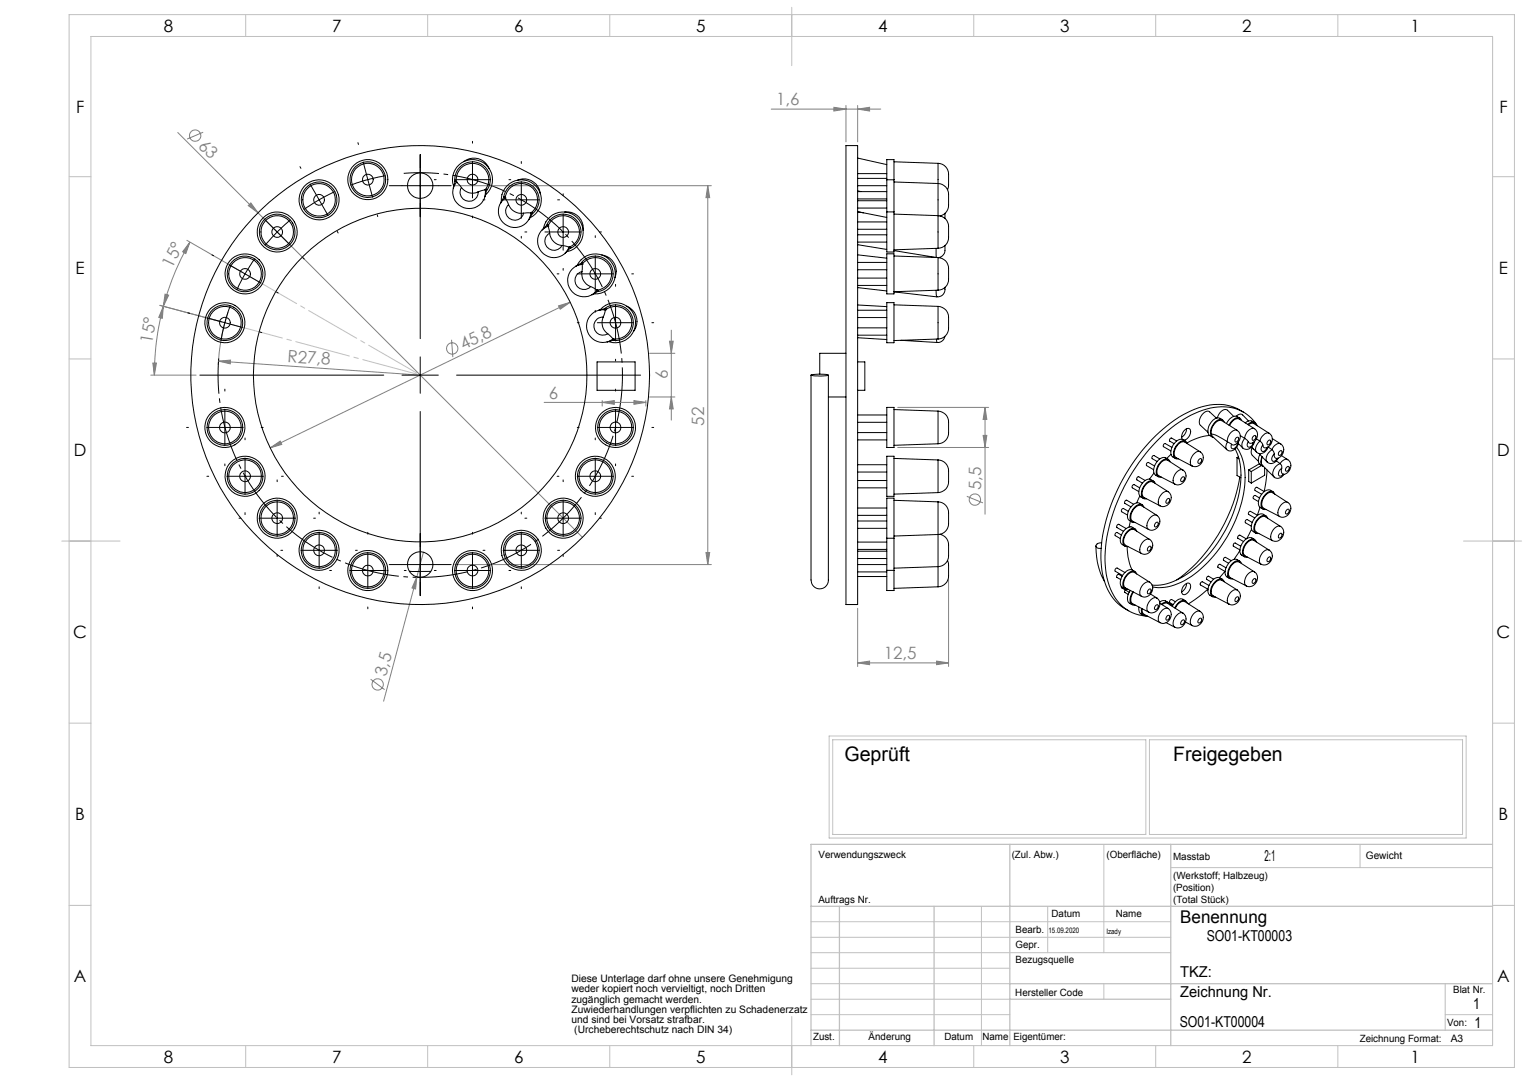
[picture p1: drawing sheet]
<svg xmlns="http://www.w3.org/2000/svg" width="420mm" height="297mm" viewBox="0 0 420 297" stroke-linecap="round" stroke-linejoin="round" font-family="sans-serif">
<g fill="none" stroke="#808080" stroke-width=".27">
<path d="M48.8 36.4l22.1 22M55.8 36.3l-4.4 1.9M211.8 29.9h30.1M229.1 29.5l3.3 .4-3.3 .6zM232.4 29v9.9M235.6 29.9l3.3-.4v1zM235.6 29v9.9M68.9 55.7l2 2.7-2.7-2zM70.9 58.4l89.1 89.1M124.9 51h70.5M194.4 51l.5 3.3h-1zM194.4 51v104"/>
<path d="M51.3 66l15.2 8.7M52.2 66.5l-1.2 3.1-.8-.5zM52.2 66.5l-1.8 3.3a70.9 70.9 0 0 0-5.5 14.3M42 99.7h1l-.6 3.3zM43.9 83.8l16.9 4.5M44.9 84.1l-.3 3.3-1-.3zM44.9 84.1l-1.4 6.2-.6 3.7-.5 9M45.3 80.7l1 .3-1.4 3.1zM60 99.1l3.3-.3v1.1zM60 99.1l55.4 3.9M62.7 85.7l-1 3-.9 4.1-.9 7.3M124 93.3l.4 4.7"/>
<path d="M153.4 84l3.2-1-2.7 1.9zM156.6 83l-82.4 39.9M178.4 97h7M183.9 93.7h1l-.5 3.3zM184.4 90.6v24.7M41.4 103h12.5M149.5 110.5h27.9M165.4 110.5l3.3-.5v1zM165.4 110v1.5M174.1 110l3.3 .5-3.3 .5zM177.4 110v1.5M178.4 109h7"/>
<path d="M184.4 109l.5 3.3h-1zM246.6 111.8h25M270.1 119.5h1l-.5 3.3zM270.6 111.8l.5 3.3h-1zM270.6 111.8v29.3M74.2 122.9l2.8-1.8 .4 .9zM246.6 122.8h25M265.6 136.2l4.4 1.8M114.5 158.3l-.3 3.4-1-.3zM116.3 151.6l-10.9 40.9M124.9 155h70.5M193.9 151.7h1l-.5 3.3z"/>
<path d="M260.6 159.1v23.8M235.6 167v15.9M101.8 186.4l3.9 2.9M235.6 182l3.3-.5v1zM235.6 182h25M257.3 181.5l3.3 .5-3.3 .5z"/>
<circle cx="53.6" cy="37.2" r="1.56"/>
<circle cx="124.2" cy="95.6" r="1.56"/>
<circle cx="267.8" cy="137.1" r="1.56"/>
<circle cx="103.7" cy="187.9" r="1.55"/>
</g>
<g fill="none" stroke="#000" stroke-width=".27">
<path d="M98.3 39.2l.2 .4M129.8 38.8v.5M68.7 56.3l.4 .3M82.4 45.8l.3 .4M85.2 50.5l2.5 4.4M87.7 54.9l-4.3 2.6M87.7 54.9l2.4 4.3M92.1 52.6l-4.4 2.3M99.8 44.5l1.2 4.8M101 49.3l-4.7 1.5M101 49.3l1.3 4.8M103.6 59l.2 .4"/>
<path d="M105.9 48.2l-4.9 1.1M106.9 51h17M115.4 42.4v50.6M119.3 49.3h.5M124.8 49.3h10M129.8 44.3v10M129.8 59.3v.5M132.7 54.9h.5M138.2 54.9h10M139.8 49.3h.5M143.2 44.3v.6M143.2 49.8v10.1"/>
<path d="M153.2 54.9h.5M154.7 53.2v.5M154.7 58.7v10M58.2 70l.5 .2M63 72.7l4.3 2.5M67.3 75.2l-2.3 4.4M67.3 75.2l4.3 2.5M70 71l-2.7 4.2M72.6 60.1l7.1 7.1M79.8 60.3a50 50 0 0 0-7 7.1M83.2 70.8l.4 .3M92.6 63.5l.3 .5"/>
<path d="M143.2 64.9v.5M144.2 63.7h.5M149.7 63.7h10M153 75.2h.5M154.7 73.7v.5M158.5 75.2h10M163.5 64.7v.5M163.5 70.2v10M164.7 63.7h.5M169.1 78.1v.5M173.5 75.2h.5M51.6 85.9l.5 .1"/>
<path d="M56.9 87.3l9.7 2.6M63.3 83.8a57.2 57.2 0 0 0-2.6 9.6M71.4 91.2l.5 .1M76 80.2l.4 .2M115.4 98v9.9M158.6 88.6h.5M163.5 85.2v.5M164.1 88.6h10M169.1 83.6v10M169.1 98.6v.5M179.1 88.6h.5M51.3 117.3h.5"/>
<path d="M54.9 103h50.5M56.8 117.3h10M61.8 106.8v.5M61.8 112.3v10M71.8 117.3h.5M110.4 103h10M115.4 113v50.5M125.4 103h50.6M158.6 117.3h.5M164.1 117.3h10M169.1 106.8v.5M169.1 112.3v10"/>
<path d="M179.1 117.3h.5M56.8 130.7h.5M61.8 127.3v.5M62.3 130.7h10M67.3 120.2v.5M67.3 125.7v10M76.1 131.7v.5M76.1 137.2v10M77.3 130.7h.5M153 130.7h.5M154.7 131.7v.5M154.7 137.2v10"/>
<path d="M158.5 130.7h10M163.5 120.2v.5M163.5 125.7v10M169.1 127.3v.5M173.5 130.7h.5M65.7 142.2h.4M67.3 140.7v.5M71.2 142.2h9.9M76.1 152.2v.5M77.2 151.1h.4M82.7 151.1h9.9M86.1 142.2h.5"/>
<path d="M87.7 140.6v.5M87.7 146v10.1M90.6 156.6h.5M96.1 156.6h9.9M97.6 151.1h.5M101 146.1v.5M101 151.6v10M106.9 155h17M111.1 156.6h.4M119.3 156.6h.5M124.8 156.6h10M129.8 146.1v.5"/>
<path d="M129.8 151.6v10M132.7 151.1h.5M138.2 151.1h10M139.8 156.6h.5M143.2 140.6v.5M143.2 146v10.1M144.2 142.2h.5M149.7 142.2h10M153.2 151.1h.5M154.7 152.2v.5M163.5 140.7v.5M164.7 142.2h.5"/>
<path d="M87.7 161.1v.5M101 166.6v.5M129.8 166.6v.5M143.2 161.1v.5"/>
</g>
<path d="M60.1 98.4a55.5 55.5 0 0 0 53.8 60.1 55.5 55.5 0 0 0 57.1-57.1 55.5 55.5 0 0 0-60.1-53.8" fill="none" stroke="#000" stroke-width=".27" stroke-dasharray="15.2 1.3 1.3 1.3" stroke-dashoffset="5.6" stroke-linecap="butt"/>
<path d="M115.4 102.9l-53.6-14.3M115.4 102.9l-48.1-27.7" fill="none" stroke="#c0c0c0" stroke-width=".27" stroke-dasharray="15.2 1.3 1.3 1.3" stroke-dashoffset="-1.1"/>
<g fill="none" stroke="#c0c0c0" stroke-width=".27">
<path d="M19 4h397v289h-397zM25 10h385v277h-385zM67.5 4v6M117.5 4v6M167.5 4v6M217.5 2v16M267.5 4v6M317.5 4v6M367.5 4v6M19 48.5h6M410 48.5h6M19 98.5h6"/>
<path d="M410 98.5h6M17 148.5h16M402 148.5h16M19 198.5h6M410 198.5h6M227.8 202h174.9v28h-174.9zM228.7 203.1h86v26h-86zM315.7 203.1h86v26h-86zM303.2 231.8v29.7M321.6 238.2h88.4M373.6 231.8v6.4M19 248.5h6"/>
<path d="M222.8 257.3h98.8M222.8 253h98.8M269.6 248.8v38.2M287.8 248.8v12.7M410 248.5h6M217.5 279v16M222.8 270h54.6M222.8 265.8h54.6M222.8 261.5h98.8M222.8 278.5h54.6M222.8 274.3h54.6M303.2 270v4.3"/>
<path d="M397 278.5h13M397 270v12.8M67.5 287v6M117.5 287v6M167.5 287v6M267.5 287v6M317.5 287v6M367.5 287v6"/>
</g>
<path d="M277.4 231.8v55.2M321.6 231.8v55.2M410 231.8h-187.2v55.2M222.8 248.8h187.2M230.6 248.8v38.2M256.6 248.8v38.2M277.4 270h132.6M277.4 274.3h44.2M222.8 282.8h187.2" fill="none" stroke="#c0c0c0" stroke-width=".35"/>
<g fill="#808080">
<path d="M68.9 55.7l2 2.7-2.7-2z"/>
<path d="M60 99.1l3.3-.3v1.1z"/>
<path d="M114.5 158.3l-.3 3.4-1-.3z"/>
<path d="M52.2 66.5l-1.2 3.1-.8-.5zM45.3 80.7l1 .3-1.4 3.1z"/>
<path d="M44.9 84.1l-.3 3.3-1-.3zM42 99.7h1l-.6 3.3z"/>
<path d="M174.1 110l3.3 .5-3.3 .5zM165.4 110.5l3.3-.5v1zM235.6 29.9l3.3-.4v1zM229.1 29.5l3.3 .4-3.3 .6z"/>
<path d="M235.6 182l3.3-.5v1zM257.3 181.5l3.3 .5-3.3 .5z"/>
<path d="M74.2 122.9l3.2-.9-.4-.9zM153.4 84l.5 .9 2.7-1.9z"/>
<path d="M193.9 151.7h1l-.5 3.3zM194.4 51l.5 3.3h-1zM270.1 119.5h1l-.5 3.3zM270.6 111.8l.5 3.3h-1z"/>
<path d="M183.9 93.7h1l-.5 3.3zM184.4 109l.5 3.3h-1z"/>
</g>
<g fill="none" stroke="#000" stroke-width=".27">
<path d="M232.4 40h3.2v125.9h-3.2zM124.6 51.5a4.5 4.5 0 0 0 3.1 5.6 4.5 4.5 0 0 0 5.5-3.2M124.6 51.5v.1M124.6 51.2a5.5 5.5 0 0 1 6.6-7.2 5.5 5.5 0 0 1 2.1 9.5M124.9 49.8a4.9 4.9 0 0 1 6.2-5.2 4.9 4.9 0 0 1 2.6 7.6M125.4 50l1.4 1.5M125.4 50h.1M125.4 50a4.5 4.5 0 0 1 5.5-5 4.5 4.5 0 0 1 2.4 7.1M125.4 50l-.3-.4-.6 2M125.4 50l-.8 1.5M126.8 51.5a3.7 3.7 0 0 0 4.5 1.2M126.8 51.5a2.48 2.48 0 0 0 1.4 3.7 2.48 2.48 0 0 0 3.1-2.5"/>
<path d="M127.4 44.3a4.5 4.5 0 0 1 6.9 1.9M133.3 52.1l-2 .6M133.3 52.1h.1M133.3 52.1l.4-.1-.5 1.9M133.3 52.1l-.1 1.8M137.6 55.6a4.5 4.5 0 0 0 1.5 6.2 4.5 4.5 0 0 0 6.2-1.6M137.7 55.3a5.5 5.5 0 0 1 8.2-5.2 5.5 5.5 0 0 1-.3 9.7M138.4 54.1a4.9 4.9 0 0 1 7.3-3.5 4.9 4.9 0 0 1 .6 8.1M138.5 54l-1 1.7 .1-.1M138.5 54l.2 .4M138.7 54.4l1 1.8M138.7 54.4h.1"/>
<path d="M138.7 54.4a4.5 4.5 0 0 1 6.7-3.4 4.5 4.5 0 0 1 .4 7.5M138.7 54.4l-1.1 1.2M139.7 56.2a3.8 3.8 0 0 0 4.1 2.3M139.7 56.2a2.49 2.49 0 0 0 .5 3.9 2.49 2.49 0 0 0 3.6-1.6M142.2 49.5a4.5 4.5 0 0 1 6.2 3.6M145.8 58.5h-2M145.8 58.5h.1M145.8 58.5h.5l-1 1.7M145.8 58.5l-.5 1.7M155.1 58.2a4.5 4.5 0 0 1 5.1 5.1M235.6 57.1h8M235.6 55.1h8"/>
<path d="M235.6 54.6h8M235.6 52.6h8M235.6 51h8M235.6 49h8M235.6 47.7h8M235.6 52.4l.9 .2M235.6 43.4l8 1.8M235.6 58.1l8 1.6M235.6 58.2l1.6 .2M243.6 58.2v11h2v-11M243.6 49.4v8.8M243.6 49.4v-5.6h2v5.6"/>
<path d="M243.6 58.2h2M243.6 49.4h2M245.6 49.4v8.8M245.6 58.8l12.1 .4M245.6 49.9l12.1 .5M245.6 44.4l12.1 .4M257.7 59.2a3.4 3.4 0 0 1 2.9 4.2 5.6 5.6 0 0 1-.8 3.8 2.94 2.94 0 0 1-2.1 1M257.7 50.4a3.3 3.3 0 0 1 2.9 4.2 4.8 4.8 0 0 1-1.3 4.2l-1.1 .5M257.7 44.8a3.3 3.3 0 0 1 2.9 4.3l-.1 2.3-.2 .7M257.7 59.2v9M257.7 50.4v8.8M257.7 44.8v5.6"/>
<path d="M259.6 58.5v1.5M149 63a4.5 4.5 0 0 0-.1 6.3 4.5 4.5 0 0 0 6.4 .1M149.3 62.7a5.5 5.5 0 0 1 9.3-2.9 5.5 5.5 0 0 1-2.9 9.3M150.2 61.7a4.9 4.9 0 0 1 8-1.5 4.9 4.9 0 0 1-1.5 8M150.5 62.1l.5 1.9M150.5 62.1h.1M150.5 62.1a4.5 4.5 0 0 1 7.4-1.6 4.5 4.5 0 0 1-1.6 7.4M150.5 62.1v-.5l-1.6 1.5M150.5 62.1l-1.5 1M151 64a3.7 3.7 0 0 0 3.3 3.4M151 64a2.48 2.48 0 0 0-.6 4 2.48 2.48 0 0 0 3.9-.6M154.3 67.4l2 .4"/>
<path d="M156.3 67.9l.5 .1-1.5 1.4M156.3 67.8l-1 1.6M156.3 67.8v.1M158.3 73.1a4.5 4.5 0 0 0-1.8 6.1 4.5 4.5 0 0 0 6.2 1.7M158.3 73.1l-.1 .1M158.5 72.9a5.5 5.5 0 0 1 9.8-.5 5.5 5.5 0 0 1-5.2 8.3M159.7 72.1a4.9 4.9 0 0 1 8.1 .6 4.9 4.9 0 0 1-3.5 7.3M159.8 74.6a3.7 3.7 0 0 0 2.4 4.1M159.8 74.6a2.48 2.48 0 0 0-1.5 3.6 2.48 2.48 0 0 0 3.9 .5M159.9 72.5l-.1 2.1M159.9 72.5h.1M159.9 72.5a4.5 4.5 0 0 1 7.5 .5 4.5 4.5 0 0 1-3.4 6.7"/>
<path d="M159.9 72.5l.1-.4-1.9 1M159.9 72.5l-1.6 .6M162.2 78.7l1.8 .9M164 79.7l.4 .2-1.7 1M164 79.6l-1.3 1.3M164 79.6v.1M165.3 70a4.5 4.5 0 0 1 3.6 6.2M235.6 78.3h8M235.6 76.3h8M235.6 74h8M235.6 72h8M235.6 66.5h8"/>
<path d="M235.6 64.4h8M235.6 62.9h8M235.6 60.9h8M235.6 67.2l8 1.3M235.6 78.9l8 1M235.6 70l8 .9M243.6 69.7h2v11h-2zM245.6 70.3l12.1 .4M245.6 68.8l11.6 1.9M257.1 68.2l.1 2.4M257.1 79.7l.3 1.7M257.7 70.7a3.4 3.4 0 0 1 2.9 4.2 5.6 5.6 0 0 1-.8 3.8 2.94 2.94 0 0 1-2.1 1"/>
<path d="M257.7 70.7v9M257.7 79.7l-12.1 .4M257.7 68.2l-12.1 .4M259.6 68.7l-.2 .9-.5 .6-1.2 .5M259.6 78.8a2.13 2.13 0 0 1-2.2 2.7l-11.8-1.4M259.6 67.3v1.4M164 99.3h10.4v7.8h-10.4zM164.4 85.2a4.5 4.5 0 0 0-2.8 6.3 4.5 4.5 0 0 0 6.8 1.5M164.9 85.1a5.5 5.5 0 0 1 9.5 2 5.5 5.5 0 0 1-7.2 6.7M165.7 87a3.7 3.7 0 0 0 1.2 4.6M165.7 87a2.48 2.48 0 0 0-2.5 3.2 2.48 2.48 0 0 0 3.7 1.4M166.2 84.6a4.9 4.9 0 0 1 7.6 2.7 4.9 4.9 0 0 1-5.3 6.1"/>
<path d="M166.3 85.1l-.6 1.9M166.3 85.1h.1M166.3 85.1a4.5 4.5 0 0 1 7.1 2.3 4.5 4.5 0 0 1-5 5.6M166.3 85.1l.1-.4-2 .5M166.3 85.1l-1.9 .1M166.9 91.6l1.5 1.4M168.4 93l.4 .3-2 .6M168.4 93h.1M172.2 84a4.5 4.5 0 0 1 1.8 7M232.4 97h-7.2v5.7M235.6 99.3h2v7.8h-2M235.6 92h8"/>
<path d="M235.6 90h8M235.6 87.2h8M235.6 85.2h8M235.6 92.7l8 .5M235.6 83.7l8 .5M243.6 83.1h2v11h-2zM245.6 83.7l12.1 .4M247.5 93.4l10 .6M257.2 93.1l.3 .9M257.7 84.1a3.3 3.3 0 0 1 2.9 4.2 4.8 4.8 0 0 1-1.3 4.2l-1.6 .6M257.7 84.1v9M257.7 93.1l-12.1 .4"/>
<path d="M259.5 92.3a1.96 1.96 0 0 1-2 1.7M222.8 103v55.1a2.67 2.67 0 0 0 2.3 3.5 2.58 2.58 0 0 0 2.4-3.3v-55.3M222.8 103l1.6-.3a5.9 5.9 0 0 1 3.1 .3l-2.5 .2zM227.5 109h4.9M235.6 115.9h8M235.6 113.9h8M235.6 118.7h8M243.6 111.8h2v11h-2zM245.6 112.4l12.1 .5M257.7 112.9a3.3 3.3 0 0 1 2.9 4.2 4.8 4.8 0 0 1-1.3 4.2l-1.6 .5M257.7 112.9v8.9M325.9 117.7a2.79 2.79 0 0 1-1.3 2.3"/>
<path d="M332.3 119.5a15.6 15.6 0 0 0-6.2 2.1M332.8 119.2a3.2 3.2 0 0 1 2.6-3.8l4.5 2.7a2.59 2.59 0 0 0-2.8 2.8v.3M332.8 119.2l1.1 .2 3.2 1.8M332.8 119.2l.1 .4 4.1 3.8a1.65 1.65 0 0 1 .2-2.1M334.2 114.8l-1.9-1.7a1.82 1.82 0 0 0-2.5 1.3 1.99 1.99 0 0 0 0 2.4l2 1.9M335.8 115.2a2.01 2.01 0 0 0-3.1 .7 3.1 3.1 0 0 0-.5 3.6l.9 .5M336.3 115.9a1.31 1.31 0 0 0-1.1-.9 1.31 1.31 0 0 0-1.3 .7 3.4 3.4 0 0 0-1 4.2l.5 .2M337.7 116.8a2.42 2.42 0 0 1 2.7-1.8l4.2 2.7M338.9 114.3l-1.7-1.7a1.83 1.83 0 0 0-2.5 1.3l-.3 .8M339.6 114.3a1.26 1.26 0 0 1 1.7-.4l1.7 1.7M339.9 118.2a2.29 2.29 0 0 1-.6 3.8M340.5 114.8a2.08 2.08 0 0 0-3.2 .8l-.4 .7"/>
<path d="M340.7 119.6l1.2 .7M341 115.4a1.2 1.2 0 0 0-.9-.8 1.2 1.2 0 0 0-1.2 .5l-1.3 1.6M341.6 113.1a13.7 13.7 0 0 0-13.4-.8 41.2 41.2 0 0 0-18.2 16.6 45.5 45.5 0 0 0-7.5 25.5 15 15 0 0 0 6.4 12.6l1.2 .7M342.7 116.5a1.32 1.32 0 0 1 1.3-.6 1.32 1.32 0 0 1 1.1 .8M342.9 116.6l.8-.4h.5l4.5 2.8M344.3 119.8l.3-.2a.61 .61 0 0 1 .4 .5 .61 .61 0 0 1-.4 .6l-.2 .1a.54 .54 0 0 1-.5-.4 .54 .54 0 0 1 .4-.6zM344.6 117.7a2.24 2.24 0 0 1 .7 2.4 2.24 2.24 0 0 1-2 1.5l-.4-.4M344.6 116a1.73 1.73 0 0 0-2.5 .1M344.6 117.7a2.36 2.36 0 0 0-2.7 2.2v.4M345.4 116.9a11.6 11.6 0 0 0-12.9-4.9 33.2 33.2 0 0 0-16.9 11.4 49.9 49.9 0 0 0-12.1 29.2 17.7 17.7 0 0 0 4.7 13.7 10.8 10.8 0 0 0 7 2.9M348.7 119a2.25 2.25 0 0 1-.6 3.8M348.7 119a2.11 2.11 0 0 0-2.5 1.7l-.2 .4"/>
<path d="M235.6 120.8h8M235.6 129.6h8M235.6 127.6h8M235.6 133.9h8M235.6 131.9h8M235.6 139.4h8M243.6 125.2h2v11h-2zM245.6 125.8l12.1 .5M245.6 137.3l12.1 .5M257.7 126.3a3.3 3.3 0 0 1 2.9 4.2 5.7 5.7 0 0 1-.8 3.8l-1 .6-1.1 .3M257.7 137.8a3.3 3.3 0 0 1 2.9 4.2 4.8 4.8 0 0 1-1.3 4.2l-1.6 .5M257.7 126.3v8.9"/>
<path d="M257.7 137.8v8.9M257.7 121.8l-12.1 .4M257.7 135.2l-12.1 .4M311.4 138.4l-1.9-1.1a.6 .6 0 0 0-.5 .9l1.7 .9M313.1 133.9l-1.6-.9a.57 .57 0 0 0-.5 .9l1.8 1M313.1 136.2l-.9 1.8M313.7 138.5a2.98 2.98 0 0 0-3.2 2.6 1.54 1.54 0 0 0 1 2.3h.3M313.7 138.5l.5 .7M313.7 138.5a2.16 2.16 0 0 0-3.3 1 2.6 2.6 0 0 0-.1 3.4l.7 .4M314.6 131.9l-1.8-1a.56 .56 0 0 0-.5 .8l1.5 .9M316.8 132a2 2 0 0 0-3.1 .8 2.78 2.78 0 0 0-.3 3.6l.7 .4M317 129.9l-1.2 1.6"/>
<path d="M317.1 127.9l-1.6-.9a.56 .56 0 0 0-.5 .2 .56 .56 0 0 0 0 .6l1.9 1.1M317.3 132.7a1.33 1.33 0 0 0-1.1-.8 1.33 1.33 0 0 0-1.3 .7 3.3 3.3 0 0 0-.9 4.1l.9 .2M318.6 126l-1.6-.9a.55 .55 0 0 0-.5 .8l1.4 .8M320.6 137.1l.3-.3a.61 .61 0 0 1 .4 .6 .61 .61 0 0 1-.4 .6l-.3 .2-.3-.3zM320.9 135a2.28 2.28 0 0 1 .5 2.8 2.28 2.28 0 0 1-2.7 1M320.9 135l-4.2-2.7a2.66 2.66 0 0 0-2.9 2.5l-.1 .8 .3 .8 4.7 2.4M320.9 126.1a2.11 2.11 0 0 0-3.3 .9 2.5 2.5 0 0 0-.1 3.5l.7 .3M320.9 135a2.57 2.57 0 0 0-2.7 2.8l.1 .6 .4 .4M321.4 126.7a1.22 1.22 0 0 0-1-.8 1.22 1.22 0 0 0-1.2 .6 3.5 3.5 0 0 0-1.3 4.2l.4 .2h.7M321.7 124.7l-1.2 1.1M321.9 122.8l-1.8-1a.56 .56 0 0 0-.5 .8l2 1.2M323.2 121l-1.4-.7a.56 .56 0 0 0-.5 .8l1.2 .7"/>
<path d="M324.6 131.1l.3-.2a.6 .6 0 0 1 .5 .6 .6 .6 0 0 1-.5 .5l-.1 .2a.54 .54 0 0 1-.6-.5 .54 .54 0 0 1 .4-.6zM324.9 120.7a2.04 2.04 0 0 1 1.7-3.1 1.92 1.92 0 0 1-.7 2.9l-.9 .2M324.9 129a2.26 2.26 0 0 1 .5 2.9 2.26 2.26 0 0 1-2.7 1M324.9 129l-4.1-2.6a2.52 2.52 0 0 0-2.9 2.3l-.1 1.1 .4 .7 4.5 2.4M324.9 129a2.28 2.28 0 0 0-2.6 2.1v1.1l.4 .7M325.6 121.1a1.96 1.96 0 0 0-3.1 .7 2.68 2.68 0 0 0-.3 3.6l.7 .5M326.1 121.8a1.32 1.32 0 0 0-1.1-.9 1.32 1.32 0 0 0-1.2 .7 3.4 3.4 0 0 0-1.1 4.1l.5 .3 .5-.1M329.4 126.1l.3-.2a.71 .71 0 0 1 .3 .8 .71 .71 0 0 1-.8 .5l-.2-.5zM329.7 124a2.28 2.28 0 0 1 .5 2.9 2.28 2.28 0 0 1-2.8 1M329.7 124l-4.2-2.6a2.66 2.66 0 0 0-2.9 2.5v1.1l.3 .5 4.5 2.4M329.7 124a2.17 2.17 0 0 0-2.5 1.8 1.67 1.67 0 0 0 .2 2.1M337.1 121.2l.1 .1"/>
<path d="M337.2 121.3l1.1 .7M338.3 122l.5 .2 .5-.2M339.3 123.2a19.9 19.9 0 0 1 .3 15.2 35.4 35.4 0 0 1-15.4 20.3 13.4 13.4 0 0 1-7.8 1.9M339.5 120.2l.4-.2a.61 .61 0 0 1 .4 .6 .61 .61 0 0 1-.4 .6l-.2 .1a.54 .54 0 0 1-.6-.5 .54 .54 0 0 1 .4-.6zM339.7 122.8a16.6 16.6 0 0 1 1.9 12.7 36.3 36.3 0 0 1-16.2 23.9 13.1 13.1 0 0 1-8.8 1.7M339.8 125.6v4.9l1.1 .6M339.8 125.6l.5 .3M339.9 121.5a1.55 1.55 0 0 1-1.4 1.7l-.3-.4 .1-.8M340.1 121.7l1.2 1.2M340.2 125.4l-.4 .2M340.2 121.2a2.22 2.22 0 0 1-3.3 2.2M340.5 130.9a44.1 44.1 0 0 1-17.2 28.3"/>
<path d="M341.9 120.3h.1M341.9 120.3l1 .9M341.9 120.3a2.09 2.09 0 0 0-.5 2.6M342.9 121.2l-.3 .9a.56 .56 0 0 0 .2 .6 .56 .56 0 0 0 .7-.1l.6-.5 .2-.7M343 129v3.2l.7 .4M343 129l.7 .4M343.7 129.4v3.2M343.8 122.7l1.4 1.4M343.8 122.7l.6 .7M343.9 122.9a1.96 1.96 0 0 0 .1 2.1l1.7 1.7M344.6 121.1a2.14 2.14 0 0 1-3.3 1.8M345.1 120.4l.9 .7"/>
<path d="M345.8 124.5l2.3 2.3M345.9 127.3l-2.9 1.7M346 136.7l-1.2-.7a.59 .59 0 0 0-.5 .9l1.4 .8M346 121.1h.1M346.1 121.1l.5 .5 .3 .6M346.1 124.7a2.12 2.12 0 0 0 .9 3.3M346.1 121.1a2.45 2.45 0 0 0-.9 3M346.1 139.3l-.7 2.1M346.5 127.8l-2.8 1.6M346.7 125.4a2.02 2.02 0 0 0 .4 2.7M346.8 125.5a2.01 2.01 0 0 0-.1 2.2l3.2 3.2M346.9 122.2a.74 .74 0 0 0 .4 .7 .74 .74 0 0 0 .8-.1l-.4 .7a.67 .67 0 0 1-.6 .4 .67 .67 0 0 1-.6-.3v-.7z"/>
<path d="M347.4 128.4v2.1l-3.7 2.1M348.1 129l-.8 5.9-2-1.1a.59 .59 0 0 0-.5 .9l1.8 1M348.3 121l.5-.2a.76 .76 0 0 1 .1 .9 .76 .76 0 0 1-.8 .3l-.1-.3zM349.4 123.4l-1.1-.7a2.06 2.06 0 0 1-3.1 1.4M349.4 123.4h.1M349.4 123.4a2.46 2.46 0 0 0-1.2 3.5 1.93 1.93 0 0 0 2.9-1.1M349.4 123.4l.5 .6 .1 .6M349.5 120.4l2.3 1.4M349.7 135a2.08 2.08 0 0 0-3.2 .8 2.78 2.78 0 0 0-.4 3.5l.9 .4M350 124.6a1.22 1.22 0 0 0-.2 2l.6-.2 .4-.6M350 124.6a.85 .85 0 0 0 .8 1.2M350.2 135.6a1.33 1.33 0 0 0-1.2-.8 1.33 1.33 0 0 0-1.3 .8 3.1 3.1 0 0 0-.8 4.1l.9 .1"/>
<path d="M350.6 126.5l1 .7M351.4 123.9l.4-.2a.71 .71 0 0 1 .3 .8 .71 .71 0 0 1-.8 .5l-.1-.4zM351.6 127.2v.1M351.6 127.3l.5 .6v.6M351.6 127.3a2.7 2.7 0 0 0-1.7 3.6M351.8 121.8a2.31 2.31 0 0 1-1 4M351.8 121.8a2.04 2.04 0 0 0-2.4 1.6M352 125.1l1.7 1.1M352.1 128.5a1.51 1.51 0 0 0-.7 2.2l.6-.1 .5-.4M352.1 128.5a1.19 1.19 0 0 0 .4 1.7M352.5 130.2h.2M352.7 130.2a1.84 1.84 0 0 1-2.8 .7"/>
<path d="M353.4 128.3l.4-.3a.71 .71 0 0 1 .3 .9 .71 .71 0 0 1-.8 .4l-.2-.4zM353.7 126.2a2.32 2.32 0 0 1 .8 2.3 2.32 2.32 0 0 1-1.8 1.7M353.7 137.9a2.26 2.26 0 0 1 .5 2.9 2.26 2.26 0 0 1-2.7 1M353.7 137.9l-4.1-2.6a2.72 2.72 0 0 0-3 2.6l.1 1.1 .3 .4 4.5 2.4M353.7 126.2a1.8 1.8 0 0 0-2.1 1M353.7 137.9a2.28 2.28 0 0 0-2.6 2.1l-.1 1.1 .5 .7M112.5 156.8h5.8M235.6 141.5h8M235.6 145h8M235.6 143h8M235.6 150.8h8M235.6 148.8h8"/>
<path d="M235.6 153.3h8M235.6 151.3h8M235.6 157h8M235.6 155h8M235.6 158.3h8M243.6 147.7v-11h2v11M243.6 147.7v8.9M243.6 156.6v5.5h2v-5.5M243.6 147.7h2M243.6 156.6h2M245.6 147.7v8.9M257.7 146.7v8.8"/>
<path d="M257.7 155.5v5.6M257.7 146.7l-12.1 .4M257.7 155.5l-12.1 .5M258.2 146.6a3.4 3.4 0 0 1 2.4 4.2 4.8 4.8 0 0 1-1.3 4.2l-1.6 .5M260.3 153.8l.2 .7 .1 1.9a5.6 5.6 0 0 1-.8 3.8 2.94 2.94 0 0 1-2.1 .9M301 149.9a19.2 19.2 0 0 0 2.4 9.8M302.6 149a1.01 1.01 0 0 0-1.1 .1 1.01 1.01 0 0 0-.3 1.1l.6 .3h.7M308 146.9l-1.1-.7a.56 .56 0 0 0-.5 .2 .56 .56 0 0 0 0 .6l1.4 .8M308.2 158.2l-.9-.5a.57 .57 0 0 0-.5 .8l1.1 .6M309 157.2l-2.1-1.3a.6 .6 0 0 0-.5 .9l2 1.2M309.4 145.1l-2.1-1.2a.59 .59 0 0 0-.5 .9l1.8 1M309.6 150a15.2 15.2 0 0 0 1.4 6.4"/>
<path d="M310 140.4l-1.4-.8a.58 .58 0 0 0-.5 .9l1.6 .9M310.5 143l-.3 1.7M311.7 145.2a2.06 2.06 0 0 0-3.2 .8 2.67 2.67 0 0 0-.2 3.5l.7 .4M311.7 156.9a2.14 2.14 0 0 0-3.3 .9 2.6 2.6 0 0 0-.1 3.5l.7 .3M312.2 145.8a1.22 1.22 0 0 0-2.1-.4 3.6 3.6 0 0 0-1.4 4.2l.4 .4h.7M312.2 157.5a1.25 1.25 0 0 0-1-.8 1.25 1.25 0 0 0-1.2 .6 3.4 3.4 0 0 0-1.2 4.2l.4 .2h.6M315.6 150l.2-.1a.7 .7 0 0 1 .4 .9 .7 .7 0 0 1-.9 .4l-.1-.6zM315.8 148.1a2.26 2.26 0 0 1 .5 2.8 2.26 2.26 0 0 1-2.7 1M315.8 159.8a2.28 2.28 0 0 1 .5 2.9 2.28 2.28 0 0 1-2.7 1M315.8 148.1l-4.2-2.7a2.78 2.78 0 0 0-3 2.9l.1 .7 .5 .7 4.4 2.2M315.8 159.8l-4.2-2.6a2.68 2.68 0 0 0-2.9 2.5l-.1 .7 .4 .9 4.6 2.4M315.8 148.1a2.25 2.25 0 0 0-2.6 2.1l-.1 1 .5 .7"/>
<path d="M315.8 159.8a2.57 2.57 0 0 0-2.7 2.9l.1 .6 .4 .4M317.4 143.5l.4-.2a.61 .61 0 0 1 .4 .6 .61 .61 0 0 1-.4 .6l-.4 .2-.3-.3zM317.8 141.5a2.27 2.27 0 0 1 .4 2.8 2.27 2.27 0 0 1-2.7 1M317.8 141.5l-4.2-2.7a2.06 2.06 0 0 0-2.5 1.5 2.13 2.13 0 0 0 .1 2.8l4.3 2.2M317.8 141.5a2.61 2.61 0 0 0-2.8 2.8l.1 .6 .4 .4M333.4 159l-1.4-.8a.58 .58 0 0 0-.5 .9l1.2 .6M334.2 159.6l.9-.4 .5 .1 4.3 2.7a2.61 2.61 0 0 0-2.8 2.8l.1 .6 .4 .4-4.4-2.3a2.61 2.61 0 0 1 .7-3.7zM335.8 159a2.01 2.01 0 0 0-3.1 .7 2.83 2.83 0 0 0-.3 3.7l.7 .4M336.3 159.7a1.31 1.31 0 0 0-1.1-.8 1.31 1.31 0 0 0-1.3 .6 3.4 3.4 0 0 0-1 4.2l1 .2M336.8 155.9l-1.7-1a.55 .55 0 0 0-.5 .8l1.9 1.1-1.5 1.8M338.2 153.9l-1.5-.9a.55 .55 0 0 0-.5 .8l1.3 .8M340.5 154a2.1 2.1 0 0 0-3.2 1 2.56 2.56 0 0 0-.2 3.4l.7 .4"/>
<path d="M340.6 151.1l-1.6 2.5M340.8 149.9l-1.5-.8a.56 .56 0 0 0-.5 .8l1.8 1.1M341 154.7a1.37 1.37 0 0 0-1.2-.8 1.37 1.37 0 0 0-1.3 .8 3.1 3.1 0 0 0-.8 4.1l.9 .1M342.3 147.9l-1.7-1a.6 .6 0 0 0-.5 .9l1.5 .9M343.8 145.2l-1.3 2.6M344 143.4l-1.4-.8a.58 .58 0 0 0-.5 .9l1.6 .9M344.4 158.9l.2-.1a.7 .7 0 0 1 .3 .9 .7 .7 0 0 1-.8 .4l-.1-.6zM344.6 157a2.26 2.26 0 0 1 .5 2.8 2.26 2.26 0 0 1-2.7 1M344.6 157l-4.2-2.7a2.25 2.25 0 0 0-2.6 1.7 1.94 1.94 0 0 0 .2 2.6l4.4 2.2M344.6 148.1a2 2 0 0 0-3.2 .8 2.74 2.74 0 0 0-.3 3.5l.7 .5M344.6 157a2.25 2.25 0 0 0-2.6 2.1l-.1 1 .5 .7M345 146.4h.8"/>
<path d="M345.1 148.8a1.16 1.16 0 0 0-.9-.9 1.16 1.16 0 0 0-1.2 .5 3.6 3.6 0 0 0-1.4 4.2l.3 .3h.8M345.4 141.5l-1.9-1.1a.56 .56 0 0 0-.5 .8l1.7 1M347.7 141.6a2.11 2.11 0 0 0-3.3 1 2.54 2.54 0 0 0-.1 3.3l.7 .5M348.2 142.2a1.27 1.27 0 0 0-1-.8 1.27 1.27 0 0 0-1.2 .6 3.5 3.5 0 0 0-1.2 4.2l.2 .2M348.3 153.1l.4-.2a.7 .7 0 0 1 .3 .8 .7 .7 0 0 1-.8 .5l-.2-.5zM348.7 151a2.28 2.28 0 0 1 .4 2.9 2.28 2.28 0 0 1-2.7 1M348.7 151l-4.2-2.6a2.48 2.48 0 0 0-2.9 2.3l-.1 1.1 .4 .7 4.5 2.4M348.7 151a2.15 2.15 0 0 0-2.5 1.7 1.67 1.67 0 0 0 .2 2.2M351.4 146.6l.4-.2a.71 .71 0 0 1 .3 .8 .71 .71 0 0 1-.8 .5l-.1-.5zM351.8 144.5a2.27 2.27 0 0 1 .4 2.9 2.27 2.27 0 0 1-2.7 1M351.8 144.5l-4.2-2.7a2.65 2.65 0 0 0-2.9 2.6v1l.2 .5 4.6 2.5M351.8 144.5a2.29 2.29 0 0 0-2.7 2.1v1.1l.4 .7"/>
<path d="M353.4 140l.4-.2a.61 .61 0 0 1 .4 .5 .61 .61 0 0 1-.4 .6l-.2 .2a.54 .54 0 0 1-.6-.5 .54 .54 0 0 1 .4-.6zM257.7 161.1l-12.1 .4M308 161l.1 .4 2.1 1.2M309.1 161.9l-.1 .7 .9 .6M310.5 162.1a2.67 2.67 0 0 0-.2 3.5l.7 .4M311.2 162.5a2.78 2.78 0 0 0-.3 3.4l.9 .2M311.4 162.5a2.34 2.34 0 0 0-.2 3.2l4.3 2.3M312.9 166.6a1.73 1.73 0 0 0 1.2 2.3M313.6 167a1.33 1.33 0 0 0 0 1.4 1.33 1.33 0 0 0 1.3 .6M313.8 167.1v.9l.5 .6 4.4 2.3M315.5 161.9l.3-.2a.61 .61 0 0 1 .4 .6 .61 .61 0 0 1-.4 .5l-.2 .1a.54 .54 0 0 1-.5-.4 .54 .54 0 0 1 .4-.6zM316 163.1l1.8 1a2.61 2.61 0 0 0-2.8 2.9l.1 .6 .4 .4"/>
<path d="M317.4 166.2l.4-.2a.61 .61 0 0 1 .4 .6 .61 .61 0 0 1-.4 .6l-.4 .2-.3-.3zM317.7 164.1a2.28 2.28 0 0 1 .5 2.9 2.28 2.28 0 0 1-2.7 1M318.6 165.3l1.2-.5 1.1 .6M318.6 165.6l2.3 1.4M319 165.9a1.31 1.31 0 0 1 1.3-.7 1.31 1.31 0 0 1 1.1 .8M319.2 166l.6-.4h.8l4.3 2.7M320.3 170.9l2.4 1.3M320.6 169.1l.3-.2a.61 .61 0 0 1 .4 .6 .61 .61 0 0 1-.4 .6l-.3 .1-.3-.2zM320.9 167a2.28 2.28 0 0 1 .5 2.9 2.28 2.28 0 0 1-2.7 1M320.9 167a2.57 2.57 0 0 0-2.7 2.9l.1 .6 .4 .4M321.2 165.7l.9 .5M322.9 165.2l-1.1-.6a.6 .6 0 0 0-.5 .8l1 .6"/>
<path d="M322.9 167a2.46 2.46 0 0 1 2.6-1.8l4.2 2.6M324.6 170.4l.3-.3a.67 .67 0 0 1 .5 .8 .67 .67 0 0 1-.6 .5l-.3 .1-.2-.3zM324.9 168.3a2.28 2.28 0 0 1 .5 2.9 2.28 2.28 0 0 1-2.7 1M324.9 168.3a2.15 2.15 0 0 0-2.4 1.7 1.67 1.67 0 0 0 .2 2.2M325.2 160.8a.97 .97 0 0 1 .9-.7 .97 .97 0 0 1 .9 .6 2.22 2.22 0 0 1-2 2.5 1.72 1.72 0 0 1 .2-2.4zM325.6 170.7l1.8 1M325.6 164.9a1.96 1.96 0 0 0-3.1 .7l-.5 .8M325.9 160.2a2.69 2.69 0 0 1-1.3 2.3M326.1 165.6a1.31 1.31 0 0 0-1.1-.9 1.31 1.31 0 0 0-1.2 .7l-1.1 1.5M327.8 168.5a1.47 1.47 0 0 1 1.9-.6 1.47 1.47 0 0 1 .8 1.8 2.11 2.11 0 0 1-3.3 1.8 2.61 2.61 0 0 1 .6-3zM329.4 169.9l.3-.2a.71 .71 0 0 1 .3 .8 .71 .71 0 0 1-.8 .5l-.2-.5zM331.8 161.7l-2.5 2.1-2.9 2"/>
<path d="M332.1 160.7l-1.8-1a.58 .58 0 0 0-.5 .9l2 1.1M339.5 164l.4-.2a.61 .61 0 0 1 .4 .6 .61 .61 0 0 1-.4 .6l-.2 .1a.54 .54 0 0 1-.6-.5 .54 .54 0 0 1 .4-.6zM339.9 162a2.27 2.27 0 0 1 .4 2.8 2.27 2.27 0 0 1-2.7 1"/>
<circle cx="87.6" cy="54.8" r="5.5"/>
<circle cx="87.6" cy="54.9" r="1.47"/>
<circle cx="87.7" cy="54.8" r="4.5"/>
<circle cx="87.7" cy="54.9" r="4.9"/>
<circle cx="101" cy="49.3" r="1.48"/>
<circle cx="101" cy="49.3" r="4.9"/>
<circle cx="101" cy="49.3" r="4.5"/>
<circle cx="101" cy="49.3" r="5.5"/>
<circle cx="115.4" cy="51" r="3.5"/>
<circle cx="129.8" cy="49.3" r="1.48"/>
<circle cx="143.2" cy="54.9" r="1.48"/>
<circle cx="67.3" cy="75.2" r="4.9"/>
<circle cx="67.3" cy="75.2" r="4.5"/>
<circle cx="67.3" cy="75.2" r="5.5"/>
<circle cx="67.3" cy="75.2" r="1.48"/>
<circle cx="76.1" cy="63.7" r="1.47"/>
<circle cx="76.1" cy="63.7" r="5.5"/>
<circle cx="76.1" cy="63.7" r="4.9"/>
<circle cx="76.2" cy="63.7" r="4.5"/>
<circle cx="154.7" cy="63.7" r="1.48"/>
<circle cx="163.5" cy="75.2" r="1.48"/>
<circle cx="61.8" cy="88.6" r="4.5"/>
<circle cx="61.8" cy="88.6" r="4.9"/>
<circle cx="61.8" cy="88.6" r="5.5"/>
<circle cx="61.8" cy="88.6" r="1.48"/>
<circle cx="169.1" cy="88.6" r="1.47"/>
<circle cx="61.8" cy="117.3" r="4.9"/>
<circle cx="61.8" cy="117.3" r="4.5"/>
<circle cx="61.8" cy="117.3" r="5.5"/>
<circle cx="61.8" cy="117.3" r="1.48"/>
<circle cx="115.4" cy="102.9" r="45.8"/>
<circle cx="115.4" cy="103" r="63"/>
<circle cx="169.1" cy="117.3" r="1.47"/>
<circle cx="169.1" cy="117.3" r="4.9"/>
<circle cx="169.1" cy="117.3" r="4.5"/>
<circle cx="169.1" cy="117.3" r="5.5"/>
<circle cx="67.3" cy="130.7" r="1.48"/>
<circle cx="67.3" cy="130.7" r="5.5"/>
<circle cx="67.3" cy="130.7" r="4.9"/>
<circle cx="67.3" cy="130.7" r="4.5"/>
<circle cx="163.5" cy="130.7" r="1.48"/>
<circle cx="163.5" cy="130.7" r="4.5"/>
<circle cx="163.5" cy="130.7" r="4.9"/>
<circle cx="163.5" cy="130.7" r="5.5"/>
<circle cx="76.1" cy="142.2" r="4.9"/>
<circle cx="76.1" cy="142.2" r="4.5"/>
<circle cx="76.1" cy="142.2" r="1.47"/>
<circle cx="76.1" cy="142.2" r="5.5"/>
<circle cx="87.6" cy="151.1" r="4.9"/>
<circle cx="87.6" cy="151.1" r="4.5"/>
<circle cx="87.6" cy="151.1" r="1.47"/>
<circle cx="87.6" cy="151.1" r="5.5"/>
<circle cx="101" cy="156.6" r="1.48"/>
<circle cx="101" cy="156.6" r="4.5"/>
<circle cx="101" cy="156.6" r="5.5"/>
<circle cx="101.1" cy="156.6" r="4.9"/>
<circle cx="115.4" cy="155" r="3.5"/>
<circle cx="129.8" cy="156.6" r="4.9"/>
<circle cx="129.8" cy="156.6" r="5.5"/>
<circle cx="129.8" cy="156.6" r="4.5"/>
<circle cx="129.8" cy="156.6" r="1.48"/>
<circle cx="143.2" cy="151.1" r="5.5"/>
<circle cx="143.2" cy="151.1" r="4.5"/>
<circle cx="143.2" cy="151" r="4.9"/>
<circle cx="143.2" cy="151.1" r="1.48"/>
<circle cx="154.7" cy="142.2" r="5.5"/>
<circle cx="154.7" cy="142.2" r="4.9"/>
<circle cx="154.7" cy="142.2" r="4.5"/>
<circle cx="154.7" cy="142.2" r="1.48"/>
</g>
<g font-size="5.5">
<text x="232" y="208.8">Geprüft</text>
<text x="322.2" y="208.8">Freigegeben</text>
</g>
<text font-size="4.8" x="324.2" y="253.5">Benennung</text>
<g font-size="4.7">
<text x="45" y="8.7">8</text>
<text x="91.2" y="8.7">7</text>
<text x="141.2" y="8.7">6</text>
<text x="191.2" y="8.7">5</text>
<text x="241.2" y="8.7">4</text>
<text x="291.2" y="8.7">3</text>
<text x="341.2" y="8.7">2</text>
<text x="387.5" y="8.7">1</text>
<text x="20.9" y="30.9">F</text>
<text x="411.9" y="30.9">F</text>
<text x="20.8" y="75.2">E</text>
<text x="411.8" y="75.2">E</text>
<text x="20.3" y="125.2">D</text>
<text x="411.3" y="125.2">D</text>
<text x="20.1" y="175.2">C</text>
<text x="411.1" y="175.2">C</text>
<text x="20.7" y="225.2">B</text>
<text x="411.7" y="225.2">B</text>
<text x="20.3" y="269.4">A</text>
<text x="411.3" y="269.4">A</text>
<text x="45" y="291.7">8</text>
<text x="91.2" y="291.7">7</text>
<text x="141.2" y="291.7">6</text>
<text x="191.2" y="291.7">5</text>
<text x="241.2" y="291.7">4</text>
<text x="291.2" y="291.7">3</text>
<text x="341.2" y="291.7">2</text>
<text x="387.5" y="291.7">1</text>
</g>
<g font-size="4.7" fill="#808080">
<text x="213.2" y="28.9">1,6</text>
<text x="54.2" y="40.2" transform="rotate(45 54.2 40.2)">63</text>
<text x="47.3" y="73.7" transform="rotate(-64 47.3 73.7)">15°</text>
<text x="41.8" y="94.3" transform="rotate(-81 41.8 94.3)">15°</text>
<text x="78.9" y="99.4" transform="rotate(4 78.9 99.4)">R27,8</text>
<text x="127.3" y="96.1" transform="rotate(-26 127.3 96.1)">45,8</text>
<text x="183.4" y="104.1" transform="rotate(-90 183.4 104.1)">6</text>
<text x="150.8" y="109.4">6</text>
<text x="193.4" y="116.8" transform="rotate(-90 193.4 116.8)">52</text>
<text x="269.5" y="134.5" transform="rotate(-90 269.5 134.5)">5,5</text>
<text x="106.1" y="185.8" transform="rotate(-75 106.1 185.8)">3,5</text>
<text x="242.8" y="180.9">12,5</text>
</g>
<g font-size="4.1">
<text x="347.3" y="236.3">2:1</text>
<text x="331.5" y="258.4">SO01-KT00003</text>
<text x="324.2" y="268.3">TKZ:</text>
<text x="324.2" y="273.8">Zeichnung Nr.</text>
<text x="324" y="281.8">SO01-KT00004</text>
<text x="404.6" y="277">1</text>
<text x="405" y="282.2">1</text>
</g>
<g font-size="2.8">
<text x="375.2" y="235.8">Gewicht</text>
<text x="157" y="269.6">Diese Unterlage darf ohne unsere Genehmigung</text>
<text x="157" y="272.4">weder kopiert noch vervieltigt, noch Dritten</text>
<text x="157" y="275.2">zugänglich gemacht werden.</text>
<text x="157" y="278">Zuwiederhandlungen verpflichten zu Schadenerzatz</text>
<text x="157" y="280.8">und sind bei Vorsatz strafbar.</text>
<text x="157.7" y="283.7">(Urcheberechtschutz nach DIN 34)</text>
<text x="398.5" y="285.9">A3</text>
</g>
<g font-size="2.7">
<text x="224.8" y="235.6">Verwendungszweck</text>
<text x="277.9" y="235.6">(Zul. Abw.)</text>
<text x="303.9" y="235.6">(Oberfläche)</text>
<text x="322.2" y="236">Masstab</text>
<text x="322.2" y="244.5">(Position)</text>
<text x="322.2" y="241.3">(Werkstoff; Halbzeug)</text>
<text x="224.8" y="247.7">Auftrags Nr.</text>
<text x="288.9" y="251.8">Datum</text>
<text x="306.5" y="251.8">Name</text>
<text x="322.2" y="247.7">(Total Stück)</text>
<text x="279" y="256.1">Bearb.</text>
<text x="279" y="260.3">Gepr.</text>
<text x="279" y="264.4">Bezugsquelle</text>
<text x="278.9" y="273.4">Hersteller Code</text>
<text x="399.2" y="272.6">Blat Nr.</text>
<text x="397.5" y="281.5">Von:</text>
<text x="223.3" y="285.6">Zust.</text>
<text x="238.6" y="285.6">Änderung</text>
<text x="259.4" y="285.6">Datum</text>
<text x="269.8" y="285.6">Name</text>
<text x="278.4" y="285.6">Eigentümer:</text>
<text x="373.5" y="285.9">Zeichnung Format:</text>
</g>
<g font-size="2.1">
<text x="288" y="256.1">15.09.2020</text>
<text x="303.9" y="256.3">Izady</text>
</g>
</svg>
